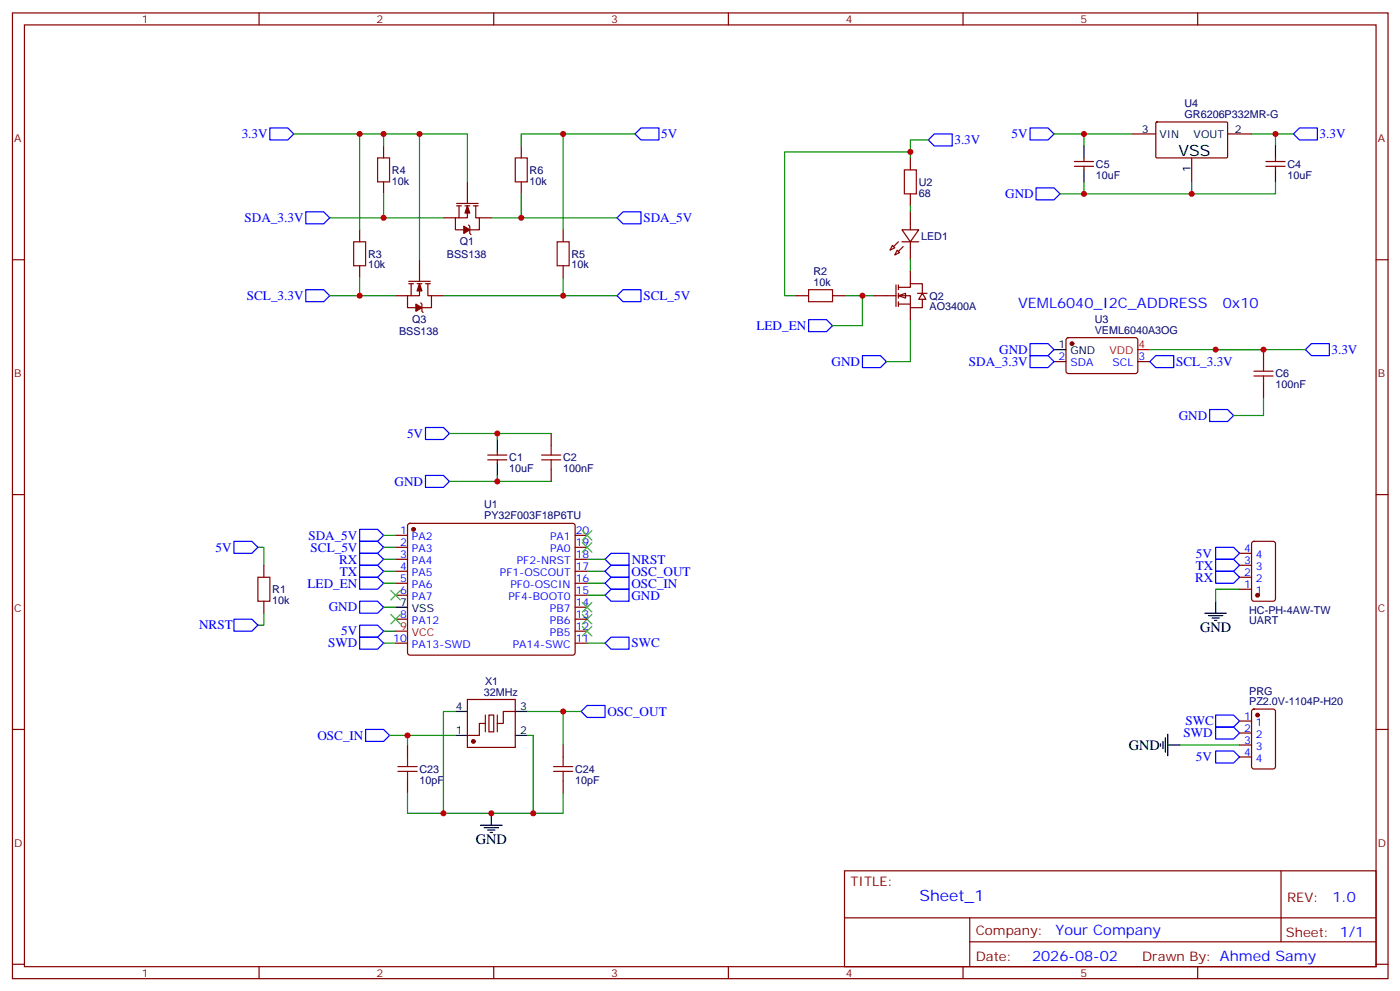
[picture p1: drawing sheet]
<svg xmlns="http://www.w3.org/2000/svg" width="413mm" height="292mm" viewBox="0 0 413 292" stroke-linecap="round" stroke-linejoin="round" font-family="sans-serif">
<g fill="none" stroke="#870000" stroke-width=".35">
<path d="M3.7 3.8h405.3v284.3h-405.3zM7.2 7.3h398.3v277.3h-398.3zM76.3 3.8v3.5M145.5 3.8v3.5M214.6 3.8v3.5M283.8 3.8v3.5M352.9 3.8v3.5M333.5 39.4h7.1M340.6 36.1l.3-.2 20.7 .1 .1 .3v10l-.3 .2-20.7-.1-.1-.3zM361.7 39.4h7.1M268.3 46.5v3.5M268.3 57.1v3.5"/>
<path d="M316.6 49h5.6M316.6 47.6h5.6M319.4 46.5v1.1M319.4 49v1M351.2 46.5v7.1M373 49h5.7M373 47.6h5.7M375.8 46.5v1.1M375.8 49v1M3.7 76.5h3.5M263 72.2l.7 .8-1.4 .7zM264.4 73.7l.7 .7-1.4 .7z"/>
<path d="M265.8 67.7h4.9l-2.4 3.5zM265.8 71.2h4.9M268.3 62.4v5.3M268.3 71.2v5.3M405.5 76.5h3.5M234.7 87.1h3.6M245.3 87.1h3.5M314.3 99.6l.5-.2 20 .1 .5 .6-.1 9.5-.6 .4-20.1-.1-.4-.6v-9.2zM310.6 106.5h3.5M335.3 106.5h3.5M372.3 102.9v3.6M372.3 113.5v3.6"/>
<path d="M143.7 135.4h5.7M143.7 134h5.7M146.5 132.9v1.1M146.5 135.4v1.1M162.4 127.6v3.6M162.4 138.2v3.5M3.7 145.6h3.5M116.6 157.6h3.5M120.3 154.3l.5-.2h48l.5 .2 .2 .5v37.4l-.3 .5-.4 .2h-48l-.5-.2-.2-.5v-37.4zM169.5 157.6h3.5M369 159.6l.5-.2h5.6l.7 .4v16.5l-.4 .7h-5.9l-.7-.4v-16.5zM405.5 145.6h3.5"/>
<path d="M77.8 166.4v3.6M77.8 177v3.6M116.6 161.1h3.5M116.6 164.7h3.5M116.6 168.2h3.5M116.6 171.7h3.5M116.6 175.3h3.5M169.5 161.1h3.5M169.5 164.7h3.5M169.5 168.2h3.5M169.5 171.7h3.5M169.5 175.3h3.5"/>
<path d="M169.5 178.8h3.5M365.3 173.5h3.5M365.3 170h3.5M365.3 166.4h3.5M365.3 162.9h3.5M116.6 182.3h3.5M116.6 189.4h3.5M169.5 182.3h3.5M169.5 189.4h3.5M169.5 185.8h3.5M3.7 214.8h3.5M120.1 219.4v3.5"/>
<path d="M137.7 206h14.1v14.1h-14.1zM143 213h-1.7v3.5h-3.6M144.1 210.5h1.4v5h-1.4zM151.8 209.5h-3.5v3.5h-1.8M165.9 219.4v3.5M365.3 212.3h3.5M365.3 215.8h3.5M365.3 219.4h3.5M369 209l.5-.2h5.6l.7 .4v16.5l-.4 .7h-5.9l-.7-.4v-16.5zM405.5 214.8h3.5M120.1 229.9v3.6M165.9 229.9v3.6"/>
<path d="M365.3 222.9h3.5M248.8 256.4h156.7v28.2h-156.7zM377.5 256.4v20.9M248.9 270.2h156.5M285.8 277.3h119.6M285.8 270.2v14.2M3.7 283.9h3.5M76.3 284.6v3.5M145.5 284.6v3.5M214.6 284.6v3.5M283.8 284.6v3.5M352.9 284.6v3.5"/>
<path d="M405.5 283.9h3.5"/>
</g>
<g fill="none" stroke="#00f" stroke-width=".35">
<path d="M303.5 37.7h5.3l1.8 1.7-1.8 1.8h-5.3zM381.1 39.4l1.8-1.7h5.3v3.5h-5.3zM273.5 41.2l1.8-1.8h5.3v3.6h-5.3zM305.3 55.3h5.3l1.7 1.8-1.7 1.7h-5.3zM238.3 94.1h5.3l1.7 1.8-1.7 1.7h-5.3zM254.1 104.7h5.3l1.8 1.8-1.8 1.7h-5.3zM303.5 101.2h5.3l1.8 1.7-1.8 1.8h-5.3zM303.5 104.7h5.3l1.8 1.8-1.8 1.7h-5.3zM340.6 104.7h5.3v3.5h-5.3l-1.8-1.7zM384.7 102.9l1.7-1.7h5.3v3.5h-5.3zM125.4 140h5.3l1.7 1.7-1.7 1.8h-5.3zM125.4 125.9h5.3l1.7 1.7-1.7 1.8h-5.3z"/>
<path d="M356.4 120.6h5.3l1.8 1.7-1.8 1.8h-5.3zM68.9 159.4h5.3l1.8 1.7-1.8 1.8h-5.3zM106 159.4h5.3l1.7 1.7-1.7 1.8h-5.3zM106 155.9h5.3l1.7 1.7-1.7 1.8h-5.3zM106 177h5.3l1.7 1.8-1.7 1.8h-5.3zM106 170h5.3l1.7 1.7-1.7 1.8h-5.3zM106 162.9h5.3l1.7 1.8-1.7 1.7h-5.3zM106 166.4h5.3l1.7 1.8-1.7 1.8h-5.3zM178.3 164.7l1.8-1.8h5.2v3.5h-5.2zM180.1 173.5h5.2v3.5h-5.2l-1.8-1.7zM180.1 166.4h5.2v3.6h-5.2l-1.8-1.8zM180.1 170h5.2v3.5h-5.2l-1.8-1.8z"/>
<path d="M358.2 161.1h5.3l1.8 1.8-1.8 1.8h-5.3zM358.2 164.7h5.3l1.8 1.7-1.8 1.8h-5.3zM358.2 168.2h5.3l1.8 1.8-1.8 1.7h-5.3zM68.9 182.3h5.3l1.8 1.8-1.8 1.7h-5.3zM106 187.6h5.3l1.7 1.8-1.7 1.7h-5.3zM106 184.1h5.3l1.7 1.7-1.7 1.8h-5.3zM180.1 187.6h5.2v3.5h-5.2l-1.8-1.7zM107.7 214.8h5.3l1.8 1.7-1.8 1.8h-5.3zM171.2 209.5l1.8-1.8h5.3v3.5h-5.3zM358.2 210.5h5.3l1.8 1.8-1.8 1.8h-5.3zM358.2 214.1h5.3l1.8 1.7-1.8 1.8h-5.3zM358.2 221.1h5.3l1.8 1.8-1.8 1.7h-5.3z"/>
</g>
<g fill="none" stroke="#3c3" stroke-width=".35">
<path d="M171.6 159.7l2.8 2.9M171.6 156.2l2.8 2.8M174.4 159.7l-2.8 2.9M174.4 156.2l-2.8 2.8M115.1 173.8l2.9 2.9M118 173.8l-2.9 2.9M171.6 177.4l2.8 2.8M174.4 177.4l-2.8 2.8M115.1 180.9l2.9 2.8M118 180.9l-2.9 2.8M171.6 180.9l2.8 2.8M171.6 184.4l2.8 2.9"/>
<path d="M174.4 180.9l-2.8 2.8M174.4 184.4l-2.8 2.9"/>
</g>
<g fill="none" stroke="#008700" stroke-width=".35">
<path d="M310.6 39.4h22.9M319.4 39.4v3.6M368.8 39.4h12.3M375.8 39.4v3.6M268.3 44.7h-37.1v42.4h3.5M273.5 41.2h-5.2v5.3M312.3 57.1h7.1M319.4 53.6v3.5h31.8v-3.5M375.8 53.6v3.5h-24.6M268.3 60.6v1.8M268.3 76.5v3.5M248.8 87.1h8.9"/>
<path d="M254.1 87.1v8.8h-8.8M268.3 94.1v12.4h-7.1M338.8 102.9h45.9M372.3 117.1v5.2h-8.8M132.4 127.6h30M146.5 127.6v1.8M146.5 140v1.7M113 157.6h3.6M132.4 141.7h30M76 161.1h1.8v5.3M113 178.8h3.6M113 171.7h3.6"/>
<path d="M113 168.2h3.6M113 164.7h3.6M113 161.1h3.6M173 171.7h5.3M173 168.2h5.3M173 164.7h5.3M173 175.3h5.3M365.3 173.5h-7.1v3.5M77.8 180.6v3.5h-1.8M113 189.4h3.6M113 185.8h3.6M173 189.4h5.3"/>
<path d="M114.8 216.5h19.4M120.1 216.5v2.9M134.2 209.5h-3.5v30M155.4 216.5h1.7v23M155.4 209.5h15.8M165.9 209.5v9.9M347.6 219.4h17.7M120.1 233.5v6h45.8v-6"/>
</g>
<g fill="#870000" stroke="#870000" stroke-width=".35">
<path d="M266.1 72.6l-1.4 1.4z"/>
<path d="M263.3 72.6l1.4-1.4z"/>
<circle cx="121.8" cy="155.9" r=".53"/>
<circle cx="315.9" cy="101.2" r=".53"/>
<circle cx="370.6" cy="175.3" r=".53"/>
<circle cx="370.6" cy="210.5" r=".53"/>
<circle cx="139.5" cy="218.3" r=".53"/>
</g>
<g fill="none" stroke="#000" stroke-width=".35">
<path d="M319.4 43v3.5M319.4 50v3.6M375.8 43v3.5M375.8 50v3.6M310.6 102.9h3.5M146.5 129.4v3.5M146.5 136.5v3.5M116.6 178.8h3.5M358.2 177v3.6M355 180.6h6.4M356.1 181.3h4.2M357.2 182h2.1"/>
<path d="M357.9 182.7h.7M134.2 216.5h3.5M134.2 209.5h3.5M151.8 216.5h3.6M151.8 209.5h3.6M342 219v.7M342.7 218.3v2.1M343.4 217.2v4.3M344.1 219.4h3.5M344.1 216.2v6.3M144.8 239.5v3.5M141.6 243h6.4"/>
<path d="M142.7 243.7h4.2M143.7 244.4h2.1M144.4 245.1h.7"/>
</g>
<path d="M335.3 102.9h3.5M116.6 185.8h3.5" fill="none" stroke="#f00" stroke-width=".35"/>
<g fill="none" stroke="#a10000" stroke-width=".35">
<path d="M266.5 50h3.5v7.1h-3.5zM238.3 85.3h7v3.5h-7zM369.5 109.3h5.6M369.5 110.7h5.6M372.3 106.5v2.8M372.3 110.7v2.8M159.6 134h5.6M159.6 135.4h5.6M162.4 131.2v2.8M162.4 135.4v2.8M76 170h3.5v7h-3.5zM117.3 225.7h5.6"/>
<path d="M117.3 227.1h5.6M120.1 222.9v2.8M120.1 227.1v2.8M163.1 225.7h5.7M163.1 227.1h5.7M165.9 222.9v2.8M165.9 227.1v2.8"/>
</g>
<path d="M143 210.5v5M146.5 210.5v5" fill="none" stroke="#871200" stroke-width=".35"/>
<g fill="#fff" stroke="#870000" stroke-width=".35">
<path d="M264.7 87.1l2.1-.7v1.4z"/>
<path d="M271.8 86.4l1 1.7h-2.1z"/>
</g>
<g fill="none" stroke="#870000" stroke-width=".35">
<path d="M113 43v3.5M113 53.6v3.5M134.5 59.9h6.4M137.7 53.6v6.3M153.6 43v3.5M153.6 53.6v3.5M106 67.7v3.5M106 78.2v3.6M123.6 76.5v6.3M130.7 64.1h3.5M134.5 60.6h1.5M135.3 60.6v3.5"/>
<path d="M137 60.6h1.4M137.7 60.6v3.5h-3.5v3.6h2.5M138.1 66.3l.3 .3v2.1l.4 .4M139.5 60.6h1.4M140.2 60.6v3.5h1.1v3.6h-2.9M141.3 64.1h3.5M165.9 67.7v3.5M165.9 78.2v3.6M116.6 87.1h3.5M120.4 82.8h6.4M120.4 83.5h1.4M121.1 83.5v3.6"/>
<path d="M122.9 83.5h1.4M123.6 83.5v3.6h-3.5v3.5h2.5M124 89.2l.3 .3v2.2l.4 .3M125.4 83.5h1.4M126.1 83.5v3.6h1v3.5h-2.8M127.1 87.1h3.6M257.7 87.1h6.3M264 83.9v6.3M264.7 84.6h3.6v-1.1h3.5v2.9M264.7 87.1h3.6v3.5h3.5v-2.5M264.7 89.5h3.6M264.7 83.9v1.4"/>
<path d="M264.7 86.4v1.4M264.7 88.8v1.4M268.3 80v3.5M268.3 90.6v3.5M270.4 86.4h2.8"/>
</g>
<g fill="#870000" stroke="#870000" stroke-width=".35">
<path d="M136.7 66.6l1.7 1.1-1.7 1z"/>
<path d="M137.7 60.6l.7 2.1h-1.4z"/>
<path d="M122.6 89.5l1.7 1.1-1.7 1.1z"/>
<path d="M123.6 83.5l.7 2.2h-1.4z"/>
</g>
<path d="M111.3 46.5h3.5v7.1h-3.5zM151.8 46.5h3.6v7.1h-3.6zM104.2 71.2h3.5v7h-3.5zM164.2 71.2h3.5v7h-3.5z" fill="none" stroke="#a10000" stroke-width=".35"/>
<path d="M79.5 37.7h5.3l1.8 1.7-1.8 1.8h-5.3zM188.9 37.7h5.3v3.5h-5.3l-1.8-1.8zM90.1 62.4h5.3l1.8 1.7-1.8 1.8h-5.3zM183.6 62.4h5.3v3.5h-5.3l-1.8-1.8zM90.1 85.3h5.3l1.8 1.8-1.8 1.7h-5.3zM183.6 85.3h5.3v3.5h-5.3l-1.8-1.7z" fill="none" stroke="#00f" stroke-width=".35"/>
<g fill="none" stroke="#008700" stroke-width=".35">
<path d="M86.6 39.4h51.1v14.2M106 39.4v28.3M113 39.4v3.6M123.6 39.4v37.1M165.9 39.4v28.3M187.1 39.4h-33.5v3.6M113 57.1v7h17.7M153.6 57.1v7h-8.8M97.2 64.1h15.8M153.6 64.1h28.2M97.2 87.1h8.8M106 81.8v5.3h10.6"/>
<path d="M165.9 81.8v5.3h-35.2M165.9 87.1h15.9"/>
</g>
<g fill="#c00">
<circle cx="375.8" cy="39.4" r=".88"/>
<circle cx="319.4" cy="57.1" r=".88"/>
<circle cx="319.4" cy="39.4" r=".88"/>
<circle cx="351.2" cy="57.1" r=".88"/>
<circle cx="358.2" cy="102.9" r=".88"/>
<circle cx="268.3" cy="44.7" r=".88"/>
<circle cx="254.1" cy="87.1" r=".88"/>
<circle cx="146.5" cy="127.6" r=".88"/>
<circle cx="146.5" cy="141.7" r=".88"/>
<circle cx="120.1" cy="216.5" r=".88"/>
<circle cx="144.8" cy="239.5" r=".88"/>
<circle cx="165.9" cy="209.5" r=".88"/>
<circle cx="157.1" cy="239.5" r=".88"/>
<circle cx="130.7" cy="239.5" r=".88"/>
<circle cx="372.3" cy="102.9" r=".88"/>
<circle cx="123.6" cy="39.4" r=".88"/>
<circle cx="106" cy="39.4" r=".88"/>
<circle cx="113" cy="39.4" r=".88"/>
<circle cx="113" cy="64.1" r=".88"/>
<circle cx="165.9" cy="39.4" r=".88"/>
<circle cx="106" cy="87.1" r=".88"/>
<circle cx="165.9" cy="87.1" r=".88"/>
<circle cx="153.6" cy="64.1" r=".88"/>
</g>
<text font-size="4.6" x="347.3" y="45.8">VSS</text>
<text font-size="4.6" fill="#00f" x="270.9" y="265.4">Sheet_1</text>
<g font-size="4.2" fill="#00f">
<text x="300" y="90.6">VEML6040_I2C_ADDRESS</text>
<text x="360.3" y="90.6">0x10</text>
<text x="392.6" y="265.7">1.0</text>
<text x="311" y="275.2">Your Company</text>
<text x="304.1" y="283">2026-08-02</text>
</g>
<g font-size="4.2">
<text x="353.6" y="186.2">GND</text>
<text x="332.6" y="220.8">GND</text>
<text x="140.2" y="248.6">GND</text>
</g>
<g font-size="3.9" fill="#00f">
<text x="71.2" y="40.7">3.3V</text>
<text x="194.9" y="40.7">5V</text>
<text x="298.1" y="40.7">5V</text>
<text x="388.8" y="40.7">3.3V</text>
<text x="281.2" y="42.5">3.3V</text>
<text x="296.2" y="58.3">GND</text>
<text x="72.1" y="65.4">SDA_3.3V</text>
<text x="189.6" y="65.4">SDA_5V</text>
<text x="72.7" y="88.3">SCL_3.3V</text>
<text x="189.6" y="88.3">SCL_5V</text>
<text x="222.9" y="97.1">LED_EN</text>
<text x="245.1" y="107.6">GND</text>
<text x="285.5" y="107.7">SDA_3.3V</text>
<text x="294.4" y="104.2">GND</text>
<text x="346.6" y="107.7">SCL_3.3V</text>
<text x="392.4" y="104.2">3.3V</text>
<text x="347.4" y="123.6">GND</text>
<text x="119.9" y="128.9">5V</text>
<text x="116.3" y="143">GND</text>
<text x="90.9" y="158.9">SDA_5V</text>
<text x="63.5" y="162.4">5V</text>
<text x="91.5" y="162.4">SCL_5V</text>
<text x="99.9" y="165.9">RX</text>
<text x="186.2" y="165.9">NRST</text>
<text x="352.3" y="167.7">TX</text>
<text x="352.4" y="164.2">5V</text>
<text x="90.6" y="173">LED_EN</text>
<text x="100.1" y="169.5">TX</text>
<text x="186.1" y="169.5">OSC_OUT</text>
<text x="186.1" y="173">OSC_IN</text>
<text x="352.1" y="171.2">RX</text>
<text x="186.1" y="176.5">GND</text>
<text x="58.7" y="185.3">NRST</text>
<text x="96.9" y="180">GND</text>
<text x="96.7" y="190.6">SWD</text>
<text x="100.5" y="187.1">5V</text>
<text x="186.1" y="190.5">SWC</text>
<text x="179" y="210.7">OSC_OUT</text>
<text x="349.4" y="213.6">SWC</text>
<text x="93.5" y="217.8">OSC_IN</text>
<text x="348.7" y="217.1">SWD</text>
<text x="352.4" y="224.1">5V</text>
</g>
<g font-size="3.9" fill="#800">
<text x="250.6" y="261">TITLE:</text>
<text x="379.2" y="265.7">REV:</text>
<text x="287.5" y="275.2">Company:</text>
<text x="378.9" y="275.8">Sheet: 1/1</text>
<text x="287.5" y="282.9">Date:</text>
<text x="336.6" y="282.9">Draw</text>
<text x="346.7" y="282.9">n By: Ahmed Samy</text>
</g>
<g font-size="3.2" fill="#800">
<text x="41.8" y="6.8">1</text>
<text x="110.9" y="6.8">2</text>
<text x="180.1" y="6.8">3</text>
<text x="249.2" y="6.8">4</text>
<text x="318.3" y="6.8">5</text>
<text x="4.2" y="41.9">A</text>
<text x="406" y="41.9">A</text>
<text x="4.2" y="111.1">B</text>
<text x="406" y="111.1">B</text>
<text x="4.2" y="180.2">C</text>
<text x="406" y="180.2">C</text>
<text x="4.2" y="249.3">D</text>
<text x="406" y="249.3">D</text>
<text x="41.8" y="287.6">1</text>
<text x="110.9" y="287.6">2</text>
<text x="180.1" y="287.6">3</text>
<text x="249.2" y="287.6">4</text>
<text x="318.3" y="287.6">5</text>
</g>
<g font-size="3.2" fill="#000080">
<text x="349" y="34.8">GR6206P332MR-G</text>
<text x="349" y="31.6">U4</text>
<text x="115.5" y="51.2">R4</text>
<text x="156.1" y="51.2">R6</text>
<text x="322.9" y="52.6">10uF</text>
<text x="322.9" y="49.4">C5</text>
<text x="379.4" y="52.6">10uF</text>
<text x="379.4" y="49.4">C4</text>
<text x="115.5" y="54.3">10k</text>
<text x="156.1" y="54.3">10k</text>
<text x="270.7" y="57.9">68</text>
<text x="270.7" y="54.7">U2</text>
<text x="271.4" y="70.6">LED1</text>
<text x="108.4" y="75.9">R3</text>
<text x="131.7" y="75.9">BSS138</text>
<text x="135.5" y="72.1">Q1</text>
<text x="168.4" y="75.9">R5</text>
<text x="108.4" y="79">10k</text>
<text x="168.4" y="79">10k</text>
<text x="239.7" y="81.1">R2</text>
<text x="239.7" y="84.2">10k</text>
<text x="273.9" y="88.2">Q2</text>
<text x="121.4" y="95">Q3</text>
<text x="273.9" y="91.4">AO3400A</text>
<text x="322.6" y="95">U3</text>
<text x="117.6" y="98.8">BSS138</text>
<text x="322.6" y="98.3">VEML6040A3OG</text>
<text x="375.8" y="111.1">C6</text>
<text x="375.8" y="114.3">100nF</text>
<text x="150.1" y="135.8">C1</text>
<text x="165.9" y="135.8">C2</text>
<text x="150.1" y="139">10uF</text>
<text x="165.9" y="139">100nF</text>
<text x="142.7" y="149.7">U1</text>
<text x="142.7" y="152.9">PY32F003F18P6TU</text>
<text x="80.2" y="177.8">10k</text>
<text x="80.2" y="174.6">R1</text>
<text x="368.1" y="180.6">HC-PH-4AW-TW</text>
<text x="368.1" y="183.8">UART</text>
<text x="142.9" y="201.7">X1</text>
<text x="142.6" y="204.9">32MHz</text>
<text x="368.1" y="207.6">PZ2.0V-1104P-H20</text>
<text x="368.1" y="204.5">PRG</text>
<text x="123.6" y="227.6">C23</text>
<text x="169.5" y="227.6">C24</text>
<text x="123.6" y="230.8">10pF</text>
<text x="169.5" y="230.8">10pF</text>
</g>
<g font-size="3.2">
<text x="336.4" y="39.1">3</text>
<text x="341.6" y="40.5">VIN</text>
<text x="351.7" y="40.5">VOUT</text>
<text x="363.9" y="39.1">2</text>
<text x="350.8" y="50.6" transform="rotate(-90 350.8 50.6)">1</text>
<text x="311.9" y="102.6">1</text>
<text x="315.4" y="104.4">GND</text>
<text x="117.9" y="178.4">7</text>
<text x="121.4" y="180.2">VSS</text>
<text x="134.3" y="209.1">4</text>
<text x="153.2" y="209.1">3</text>
<text x="134.3" y="216.2">1</text>
<text x="153.2" y="216.2">2</text>
</g>
<g font-size="3.2" fill="#00f">
<text x="311.9" y="106.1">2</text>
<text x="315.4" y="107.9">SDA</text>
<text x="327.8" y="107.9">SCL</text>
<text x="335.5" y="106.1">3</text>
<text x="117.9" y="157.3">1</text>
<text x="117.9" y="160.8">2</text>
<text x="121.4" y="159">PA2</text>
<text x="162.1" y="159">PA1</text>
<text x="169.7" y="160.8">19</text>
<text x="169.7" y="157.3">20</text>
<text x="117.9" y="164.3">3</text>
<text x="117.9" y="167.9">4</text>
<text x="121.4" y="162.6">PA3</text>
<text x="121.4" y="166.1">PA4</text>
<text x="152.3" y="166.1">PF2-NRST</text>
<text x="162.1" y="162.6">PA0</text>
<text x="169.7" y="167.9">17</text>
<text x="169.7" y="164.3">18</text>
<text x="366.6" y="166.1">3</text>
<text x="366.6" y="162.6">4</text>
<text x="370.1" y="167.9">3</text>
<text x="370.1" y="164.3">4</text>
<text x="117.9" y="171.4">5</text>
<text x="121.4" y="169.6">PA5</text>
<text x="121.4" y="173.1">PA6</text>
<text x="147.3" y="169.6">PF1-OSCOUT</text>
<text x="150.4" y="173.1">PF0-OSCIN</text>
<text x="169.7" y="171.4">16</text>
<text x="366.6" y="173.1">1</text>
<text x="366.6" y="169.6">2</text>
<text x="370.1" y="171.4">2</text>
<text x="117.9" y="174.9">6</text>
<text x="121.4" y="176.7">PA7</text>
<text x="149.8" y="176.7">PF4-BOOT0</text>
<text x="169.7" y="178.4">14</text>
<text x="169.7" y="174.9">15</text>
<text x="370.1" y="174.9">1</text>
<text x="117.9" y="182">8</text>
<text x="121.4" y="183.7">PA12</text>
<text x="162.1" y="183.7">PB6</text>
<text x="162.1" y="180.2">PB7</text>
<text x="169.7" y="185.5">12</text>
<text x="169.7" y="182">13</text>
<text x="115.9" y="189">10</text>
<text x="121.4" y="190.8">PA13-SWD</text>
<text x="151.1" y="190.8">PA14-SWC</text>
<text x="162.1" y="187.3">PB5</text>
<text x="169.7" y="189">11</text>
<text x="366.6" y="211.9">1</text>
<text x="366.6" y="215.5">2</text>
<text x="370.1" y="213.7">1</text>
<text x="366.6" y="219">3</text>
<text x="370.1" y="217.2">2</text>
<text x="370.1" y="220.8">3</text>
<text x="366.6" y="222.5">4</text>
<text x="370.1" y="224.3">4</text>
</g>
<g font-size="3.2" fill="#f00">
<text x="326.9" y="104.4">VDD</text>
<text x="335.5" y="102.6">4</text>
<text x="117.9" y="185.5">9</text>
<text x="121.4" y="187.3">VCC</text>
</g>
</svg>
